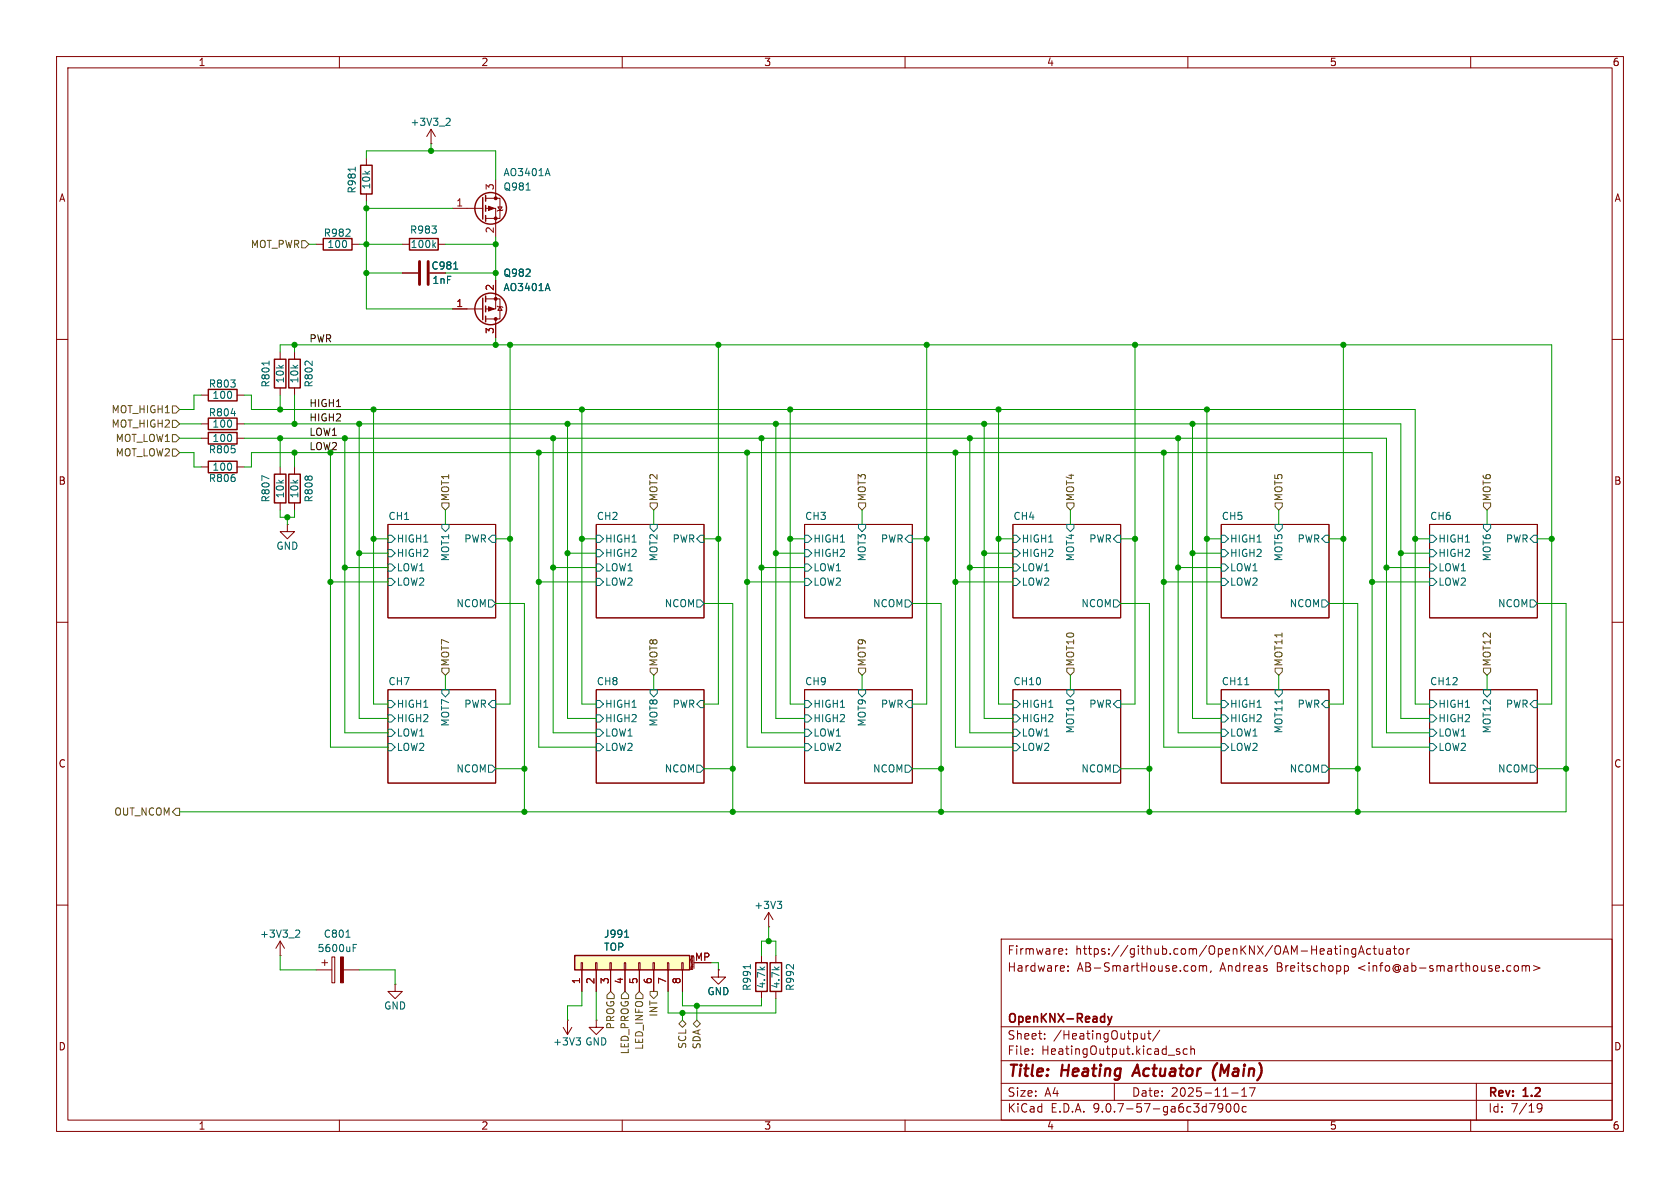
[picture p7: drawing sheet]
<svg xmlns="http://www.w3.org/2000/svg" width="297mm" height="210mm" viewBox="0 0 297 210" stroke-linecap="round" stroke-linejoin="round" font-family="sans-serif">
<g fill="none" stroke="#840000" stroke-width=".18">
<path d="M10 10h277v190h-277zM12 12h273v186h-273zM60 10v2M110 10v2M160 10v2M210 10v2M260 10v2M10 60h2M285 60h2M68.6 92.7h19v16.5h-19zM105.4 92.7h19.1v16.5h-19.1zM142.2 92.7h19.1v16.5h-19.1z"/>
<path d="M179.1 92.7h19v16.5h-19zM215.9 92.7h19v16.5h-19zM252.7 92.7h19.1v16.5h-19.1zM10 110h2M285 110h2M68.6 121.9h19v16.5h-19zM105.4 121.9h19.1v16.5h-19.1zM142.2 121.9h19.1v16.5h-19.1zM179.1 121.9h19v16.5h-19zM215.9 121.9h19v16.5h-19zM252.7 121.9h19.1v16.5h-19.1zM10 160h2"/>
<path d="M177 166h108v32h-108zM187.8 167.8l.1 .3-.7 .1M188.5 168.6v.1M188.5 167.8v.1M188.8 171.6v.1M188.8 170.8v.1M211.1 170.7l.3 .3v.4l-.3 .3M212 170.8l.5-.1 .2 .2M212 170.7v1M212.7 170.9l.2-.2 .3 .1 .1 .9M212.7 170.9v.8M214.1 171.6l-.1 .3"/>
<path d="M237.7 170.8l.4-.1 .3 .3v.4l-.2 .2h-.5M237.7 170.7v1.5M238.2 167.8l.1 .9M239.7 167.7v1.2l-.3 .3-.4-.1M239.7 167.8l-.5-.1-.2 .3v.4l.1 .2h.6M240.2 168.7l.5-1.5 .5 1.5M240.3 168.3h.7M242.3 167.8l-.4-.1-.3 .3v.4l.1 .2h.6M242.7 167.7h.6M243 167.2v1.3l.3 .2M243.8 167.7l.1 .9 .3 .1 .3-.1M244.5 167.7v1"/>
<path d="M245.2 167.8h.5l.1 .9M245.8 168.1h-.5a.29 .29 0 0 0-.2 .3 .29 .29 0 0 0 .2 .3l.5-.1M246.3 167.7h.6M246.5 167.2v1.3l.4 .2M247.4 167.8l.2-.1 .4 .1 .1 .6-.1 .2-.4 .1-.2-.1zM248.7 167.7v1M249.2 167.7l-.3 .1-.2 .2M267.8 170.8l.4-.1 .3 .3v.4l-.3 .3-.4-.1-.1-.2v-.4zM269.1 170.8l.4-.1 .2 .2M269.1 170.7v1M269.7 170.9l.3-.2 .3 .1 .1 .9M269.7 170.9v.8"/>
<path d="M271.1 170.7l1.1 .4-1.1 .5M285 160h2M60 198v2M110 198v2M160 198v2M177 194.5h108M177 191.5h108M177 187.5h108M177 181.5h108M182.5 186.3v.1M182.5 185.5v.1M184.7 183.6v.1"/>
<path d="M184.7 182.8v.1M197 191.5v3M201.7 182.7l.1 .9 .4 .1 .2-.1M202.4 182.7v1M202.9 182.7h.6M203.1 182.2v1.3l.4 .2M205 182.1l-1.3 2M208 185.7l.6 .4-.2 .3-.4-.1M208.5 185.5l-.3-.1-.2 .2M209.9 185.5l-.4-.1-.3 .3v.4l.1 .2h.6M210 198v2M210.5 185.5l.2-.1 .4 .1 .1 .9"/>
<path d="M210.5 184.9v1.5M216.2 195.7l-.3 .3h-.3l-.3-.3 .2-.5 .4-.1 .2 .1a.99 .99 0 0 1-.4 1.4h-.2M216.9 195.2l.2-.1a.81 .81 0 0 1 .6 .6 .81 .81 0 0 1-.3 .8l-.2 .1a.81 .81 0 0 1-.3-1.4zM217.7 193.2h1.2M218.3 195.2l.2-.1a.81 .81 0 0 1 .6 .6 .81 .81 0 0 1-.3 .8l-.1 .1a.81 .81 0 0 1-.4-1.4zM219.5 193.8h.9M219.5 192.7l.5-.4v1.5M220.3 195.7l-.4-.1-.3 .3v.4l.1 .2h.6M221.9 192.3l-.7 1.5M260 198v2M261 191.5v6.5M271.7 195.4l.3-.3 .5 .1a.99 .99 0 0 1-.3 1.4h-.3"/>
<path d="M271.7 195.7l.3 .3h.3l.3-.3"/>
</g>
<path d="M201.1 188.2l-.9 2M215.2 187.9a2.35 2.35 0 0 0-.4 3.1" fill="none" stroke="#840000" stroke-width=".4"/>
<path d="M195.8 179.7l.4 1M196.6 179.7l-.4 1M196.2 180.7l-.1 .3-.3 .2" fill="none" stroke="#840000" stroke-width=".3"/>
<g fill="none" stroke="#006464" stroke-width=".18">
<path d="M68.6 94.6h.6l.6 .7-.6 .6h-.6zM68.6 97.2h.6l.6 .6-.6 .6h-.6zM68.6 99.7h.6l.6 .6-.6 .7h-.6zM78.1 92.7h1.3v.6l-.7 .7-.6-.7zM87 94.6h.6v1.3h-.6l-.6-.6zM105.4 94.6h.6l.7 .7-.7 .6h-.6zM105.4 97.2h.6l.7 .6-.7 .6h-.6zM105.4 99.7h.6l.7 .6-.7 .7h-.6zM114.9 92.7h1.3v.6l-.6 .7-.7-.7zM123.8 94.6h.7v1.3h-.7l-.6-.6zM142.2 94.6h.7l.6 .7-.6 .6h-.7zM142.2 97.2h.7l.6 .6-.6 .6h-.7z"/>
<path d="M142.2 99.7h.7l.6 .6-.6 .7h-.7zM151.8 92.7h1.2v.6l-.6 .7-.6-.7zM160.7 94.6h.6v1.3h-.6l-.7-.6zM179.1 94.6h.6l.6 .7-.6 .6h-.6zM179.1 97.2h.6l.6 .6-.6 .6h-.6zM179.1 99.7h.6l.6 .6-.6 .7h-.6zM188.6 92.7h1.3v.6l-.7 .7-.6-.7zM197.5 94.6h.6v1.3h-.6l-.7-.6zM215.9 94.6h.6l.7 .7-.7 .6h-.6zM215.9 97.2h.6l.7 .6-.7 .6h-.6zM215.9 99.7h.6l.7 .6-.7 .7h-.6zM225.4 92.7h1.3v.6l-.6 .7-.7-.7z"/>
<path d="M234.3 94.6h.6v1.3h-.6l-.6-.6zM252.7 94.6h.7l.6 .7-.6 .6h-.7zM252.7 97.2h.7l.6 .6-.6 .6h-.7zM252.7 99.7h.7l.6 .6-.6 .7h-.7zM262.3 92.7h1.2v.6l-.6 .7-.6-.7zM271.1 94.6h.7v1.3h-.7l-.6-.6zM68.6 102.2h.6l.6 .7-.6 .6h-.6zM86.4 106h.6l.6 .7-.6 .6h-.6zM105.4 102.2h.6l.7 .7-.7 .6h-.6zM123.2 106h.6l.7 .7-.7 .6h-.6zM142.2 102.2h.7l.6 .7-.6 .6h-.7zM160 106h.7l.6 .7-.6 .6h-.7z"/>
<path d="M179.1 102.2h.6l.6 .7-.6 .6h-.6zM196.8 106h.7l.6 .7-.6 .6h-.7zM215.9 102.2h.6l.7 .7-.7 .6h-.6zM233.7 106h.6l.6 .7-.6 .6h-.6zM252.7 102.2h.7l.6 .7-.6 .6h-.7zM270.5 106h.6l.7 .7-.7 .6h-.6zM68.6 123.8h.6l.6 .7-.6 .6h-.6zM68.6 126.4h.6l.6 .6-.6 .6h-.6zM68.6 128.9h.6l.6 .6-.6 .7h-.6zM68.6 131.4h.6l.6 .7-.6 .6h-.6zM78.1 121.9h1.3v.7l-.7 .6-.6-.6zM86.4 135.3h.6l.6 .6-.6 .6h-.6z"/>
<path d="M87 123.8h.6v1.3h-.6l-.6-.6zM105.4 123.8h.6l.7 .7-.7 .6h-.6zM105.4 126.4h.6l.7 .6-.7 .6h-.6zM105.4 128.9h.6l.7 .6-.7 .7h-.6zM105.4 131.4h.6l.7 .7-.7 .6h-.6zM114.9 121.9h1.3v.7l-.6 .6-.7-.6zM123.2 135.3h.6l.7 .6-.7 .6h-.6zM123.8 123.8h.7v1.3h-.7l-.6-.6zM142.2 123.8h.7l.6 .7-.6 .6h-.7zM142.2 126.4h.7l.6 .6-.6 .6h-.7zM142.2 128.9h.7l.6 .6-.6 .7h-.7zM142.2 131.4h.7l.6 .7-.6 .6h-.7z"/>
<path d="M151.8 121.9h1.2v.7l-.6 .6-.6-.6zM160 135.3h.7l.6 .6-.6 .6h-.7zM160.7 123.8h.6v1.3h-.6l-.7-.6zM179.1 123.8h.6l.6 .7-.6 .6h-.6zM179.1 126.4h.6l.6 .6-.6 .6h-.6zM179.1 128.9h.6l.6 .6-.6 .7h-.6zM179.1 131.4h.6l.6 .7-.6 .6h-.6zM188.6 121.9h1.3v.7l-.7 .6-.6-.6zM196.8 135.3h.7l.6 .6-.6 .6h-.7zM197.5 123.8h.6v1.3h-.6l-.7-.6zM215.9 123.8h.6l.7 .7-.7 .6h-.6zM215.9 126.4h.6l.7 .6-.7 .6h-.6z"/>
<path d="M215.9 128.9h.6l.7 .6-.7 .7h-.6zM215.9 131.4h.6l.7 .7-.7 .6h-.6zM220.1 121h.7M225.4 121.9h1.3v.7l-.6 .6-.7-.6zM233.7 135.3h.6l.6 .6-.6 .6h-.6zM234.3 123.8h.6v1.3h-.6l-.6-.6zM252.7 123.8h.7l.6 .7-.6 .6h-.7zM252.7 126.4h.7l.6 .6-.6 .6h-.7zM252.7 128.9h.7l.6 .6-.6 .7h-.7zM252.7 131.4h.7l.6 .7-.6 .6h-.7zM262.3 121.9h1.2v.7l-.6 .6-.6-.6zM270.5 135.3h.6l.7 .6-.7 .6h-.6z"/>
<path d="M271.1 123.8h.7v1.3h-.7l-.6-.6z"/>
</g>
<path d="M101.6 168.9h20.3v2.6h-20.3z" fill="#ffffc2"/>
<g fill="none" stroke="#840000" stroke-width=".25">
<path d="M63.8 29.2h2v5.1h-2zM85.3 34.9v3.8M85.9 34.5v1.1M85.9 36.3v1M85.9 38.1v1M57.1 42.2h5.1v2h-5.1zM72.4 42.2h5.1v2h-5.1zM85.3 52.7v3.8M85.9 52.3v1M85.9 54.1v1M85.9 55.9v1M36.8 76.5h5.1v2h-5.1z"/>
<path d="M36.8 73.9h5.1v2h-5.1zM36.8 68.8h5.1v2.1h-5.1zM48.5 63.5h2v5.1h-2zM51.1 63.5h2v5.1h-2zM36.8 81.5h5.1v2.1h-5.1zM48.5 83.8h2v5.1h-2zM51.1 83.8h2v5.1h-2zM101.6 168.9h20.3v2.6h-20.3zM133.6 170.2h2v5.1h-2zM136.1 170.2h2.1v5.1h-2.1z"/>
<circle cx="86.7" cy="36.8" r="2.79"/>
<circle cx="86.7" cy="54.6" r="2.79"/>
</g>
<g fill="none" stroke="#840000" stroke-width=".18">
<path d="M64.8 27.9v1.3M64.8 34.3v1.3M76.2 25.4h.1M76.2 22.9l-.8 1.2M76.2 22.9l.8 1.2M76.2 22.9v2.5M80 36.8h5.3M85.9 35.1h2.5v3.5h-2.5M85.9 36.8h1.7v5.1M87.6 31.8v3.3M88 36.6h.8l-.4 .6zM88.9 37.1l-.1 .1h-.8l-.1 .1"/>
<path d="M55.9 43.2h1.2M62.2 43.2h1.3M71.1 48.3h2.8M71.1 43.2h1.3M77.5 43.2h1.2M80 54.6h5.3M85.9 52.8h2.5v3.6h-2.5M87.6 49.5v5.1h-1.7M87.6 56.4v3.3M87.9 54.1l.1 .1h.8l.1 .2M88.4 54.2l.4 .7h-.8zM35.6 77.5h1.2"/>
<path d="M35.6 74.9h1.2M35.6 69.9h1.2M41.9 77.5h1.3M41.9 74.9h1.3M41.9 69.9h1.3M49.5 62.2v1.3M49.5 68.6v1.3M52.1 62.2v1.3M52.1 68.6v1.3M35.6 82.6h1.2M41.9 82.6h1.3M49.5 82.6v1.2"/>
<path d="M49.5 88.9v1.3M50.8 92.7v1.3h1.3l-1.3 1.3-1.3-1.3h1.3M50.8 92.7h.1M52.1 82.6v1.2M52.1 88.9v1.3M49.5 168.9h.1M49.5 166.4v2.5M49.5 166.4l.8 1.2M49.5 166.4l-.7 1.2M55.9 171.5h2.8M56.9 170.2h1M57.4 169.7v1"/>
<path d="M58.7 169.2h.5v4.5h-.5zM60.7 171.5h2.8M69.8 174v1.3h-1.2l1.2 1.2 1.3-1.2h-1.3M69.8 174h.1M102.7 170.2h.3v1.3h-.3zM102.9 171.5v3.8M105.3 170.2h.2v1.3h-.2zM105.4 171.5v3.8M107.8 170.2h.3v1.3h-.3zM107.9 171.5v3.8M110.4 170.2h.2v1.3h-.2zM110.5 171.5v3.8"/>
<path d="M112.9 170.2h.3v1.3h-.3zM113 171.5v3.8M115.4 170.2h.3v1.3h-.3zM115.6 171.5v3.8M118 170.2h.2v1.3h-.2zM118.1 171.5v3.8M120.5 170.2h.3v1.3h-.3zM120.6 171.5v3.8M122.1 169.9h.3M122.1 169.7h.1M122.2 169h.3M122.2 169v.1"/>
<path d="M122.2 169.1l.1 .1M122.2 169h.1M122.3 169.2h.1M122.5 171.1h-.4l.3 .1-.3 .2h.4M122.7 169.2v2M122.7 170.2h3M127 171.5v1.2h1.3l-1.3 1.3-1.3-1.3h1.3M127 171.5h.1M134.6 168.9v1.3M134.6 175.3v1.2M135.9 163.8h.1M135.9 161.3l-.8 1.3"/>
<path d="M135.9 161.3l.8 1.3M135.9 161.3v2.5M137.2 168.9v1.3M137.2 175.3v1.2M99.6 181.6l.7 1.3M100.3 180.3h.1M100.3 180.3v2.6M101.1 181.6l-.8 1.3M105.4 180.3v1.3h1.3l-1.3 1.3-1.3-1.3h1.3M105.4 180.3h.1"/>
</g>
<g fill="none" stroke="#006464" stroke-width=".18">
<path d="M62.8 29.5v.8M79 20.9l.5 .1 .1 .3-.8 .9h.8M93 33.6h.7M96.8 29.8l.4 1.3M76.7 43.3l.3 .5M77 42.9l-.5 .5M80.2 47.6h.7M96.8 50.1l.4 1.3M40.9 73.1h.7M47.6 63.8v.8M47.6 84.6l-1.3-.5v.8M137.4 159.3h.8l-.4 .5"/>
<path d="M137.9 159.8l.3 .3v.3l-.3 .2M52.4 164.4l.5 .1 .1 .3-.8 .9h.8M61.2 165.7h.7M62.4 167.6h.5M62.4 166.9h.6M110.4 165.7h.7M132.7 170.5v.7M101.8 183.5h.8l-.4 .4M102.4 183.9l.2 .3v.3l-.2 .2"/>
</g>
<path d="M74.2 46.2v4.1M75.7 46.2v4.1" fill="none" stroke="#840000" stroke-width=".51"/>
<g fill="#840000" stroke="#840000" stroke-width=".18">
<path d="M60.2 169.2h.5v4.5h-.5z"/>
<path d="M86.4 36.4l1 .4-1 .4z"/>
<path d="M86.4 54.2l1 .4-1 .4z"/>
<circle cx="87.6" cy="35.1" r=".25"/>
<circle cx="87.6" cy="38.6" r=".25"/>
<circle cx="87.6" cy="56.4" r=".25"/>
<circle cx="87.6" cy="52.8" r=".25"/>
</g>
<g fill="none" stroke="#725600" stroke-width=".18">
<path d="M53.3 42.5h.7l.6 .7-.6 .6h-.7zM30.5 71.8h.6l.6 .6-.6 .6h-.6zM30.5 76.8h.6l.6 .7-.6 .6h-.6zM30.5 79.4h.6l.6 .6-.6 .6h-.6zM30.5 74.3h.6l.6 .6-.6 .7h-.6zM78.1 88.9h1.3v.6l-.7 .7-.6-.7zM114.9 88.9h1.3v.6l-.6 .7-.7-.7zM151.8 88.9h1.2v.6l-.6 .7-.6-.7zM188.6 88.9h1.3v.6l-.7 .7-.6-.7zM225.4 88.9h1.3v.6l-.6 .7-.7-.7zM262.3 88.9h1.2v.6l-.6 .7-.6-.7zM78.1 118.1h1.3v.6l-.7 .7-.6-.7z"/>
<path d="M114.9 118.1h1.3v.6l-.6 .7-.7-.7zM151.8 118.1h1.2v.6l-.6 .7-.6-.7zM188.6 118.1h1.3v.6l-.7 .7-.6-.7zM225.4 118.1h1.3v.6l-.6 .7-.7-.7zM262.3 118.1h1.2v.6l-.6 .7-.6-.7zM31.1 142.9h.6v1.2h-.6l-.6-.6zM107.9 175.3l.7 .6v.6h-1.3v-.6zM110.5 175.3l.6 .6v.6h-1.2v-.6zM113 175.3l.7 .6v.6h-1.3v-.6zM114.9 175.3h1.3v.6l-.6 .6-.7-.6zM120 181l.6-.7 .7 .7-.7 .6zM122.6 181l.6-.7 .6 .7-.6 .6z"/>
</g>
<g fill="none" stroke="#009600" stroke-width=".18">
<path d="M64.8 27.9v-1.2h22.8v5.1M64.8 35.6v19h15.2M64.8 36.8h15.2M76.2 25.4v1.3M54.6 43.2h1.3M63.5 43.2h7.6M64.8 48.3h6.3M78.7 43.2h8.9M78.7 48.3h8.9M87.6 41.9v7.6M87.6 59.7v1.3M31.7 77.5h3.9"/>
<path d="M31.7 74.9h3.9M35.6 69.9h-1.3v2.5h-2.6M43.2 69.9h1.2v2.5h205.8v52.1h2.5M43.2 77.5h201.9v52h7.6M43.2 74.9h204.4v52.1h5.1M49.5 62.2v-1.2h224.8v63.5h-2.5M49.5 69.9v2.5M49.5 77.5v5.1M52.1 61v1.2M52.1 69.9v5M61 77.5v52h7.6M63.5 74.9v52.1h5.1"/>
<path d="M66 72.4v52.1h2.6M90.2 61v63.5h-2.6M97.8 77.5v52h7.6M100.3 74.9v52.1h5.1M102.9 72.4v52.1h2.5M127 61v63.5h-2.5M134.6 77.5v52h7.6M137.2 74.9v52.1h5M139.7 72.4v52.1h2.5M163.8 61v63.5h-2.5M171.4 77.5v52h7.7M174 74.9v52.1h5.1"/>
<path d="M176.5 72.4v52.1h2.6M200.7 61v63.5h-2.6M208.3 77.5v52h7.6M210.8 74.9v52.1h5.1M213.4 72.4v52.1h2.5M237.5 61v63.5h-2.6M31.7 80h2.6v2.6h1.3M43.2 82.6h1.2v-2.6h198.2v52.1h10.1M49.5 90.2v1.2h2.6v-1.2M50.8 91.4v1.3M52.1 80v2.6M58.4 80v52.1h10.2"/>
<path d="M63.5 97.8h5.1M66 95.3h2.6M78.7 90.2v2.5M87.6 95.3h2.6M95.2 80v52.1h10.2M100.3 97.8h5.1M102.9 95.3h2.5M115.6 90.2v2.5M124.5 95.3h2.5M132.1 80v52.1h10.1M137.2 97.8h5M139.7 95.3h2.5"/>
<path d="M152.4 90.2v2.5M161.3 95.3h2.5M168.9 80v52.1h10.2M174 97.8h5.1M176.5 95.3h2.6M189.2 90.2v2.5M198.1 95.3h2.6M205.7 80v52.1h10.2M210.8 97.8h5.1M213.4 95.3h2.5M226.1 90.2v2.5M234.9 95.3h2.6"/>
<path d="M247.6 97.8h5.1M250.2 95.3h2.5M262.9 90.2v2.5M271.8 95.3h2.5M58.4 102.9h10.2M61 100.3h7.6M78.7 119.4v2.5M87.6 106.7h5.1v36.8M95.2 102.9h10.2M97.8 100.3h7.6M115.6 119.4v2.5M124.5 106.7h5v36.8"/>
<path d="M132.1 102.9h10.1M134.6 100.3h7.6M152.4 119.4v2.5M161.3 106.7h5.1v36.8M168.9 102.9h10.2M171.4 100.3h7.7M189.2 119.4v2.5M198.1 106.7h5.1v36.8M205.7 102.9h10.2M208.3 100.3h7.6M226.1 119.4v2.5M234.9 106.7h5.1v36.8"/>
<path d="M242.6 102.9h10.1M245.1 100.3h7.6M262.9 119.4v2.5M271.8 106.7h5.1v36.8h-245.2M87.6 135.9h5.1M124.5 135.9h5M161.3 135.9h5.1M198.1 135.9h5.1M234.9 135.9h5.1M271.8 135.9h5.1M49.5 168.9v2.6h6.4M63.5 171.5h6.3v2.5"/>
<path d="M102.9 175.3v2.5h-2.6v2.5M105.4 175.3v5M118.1 175.3v3.8h19.1v-2.6M120.6 175.3v2.5h14v-1.3M120.6 179.1v1.2M123.2 177.8v2.5M125.7 170.2h1.3v1.3M134.6 168.9v-2.5h2.6v2.5M135.9 163.8v2.6"/>
</g>
<g fill="#009600" stroke="#009600" stroke-width=".18">
<circle cx="135.9" cy="166.4" r=".46"/>
<circle cx="123.2" cy="177.8" r=".46"/>
<circle cx="120.6" cy="179.1" r=".46"/>
<circle cx="52.1" cy="74.9" r=".46"/>
<circle cx="49.5" cy="72.4" r=".46"/>
<circle cx="58.4" cy="80" r=".46"/>
<circle cx="52.1" cy="80" r=".46"/>
<circle cx="64.8" cy="48.3" r=".46"/>
<circle cx="64.8" cy="43.2" r=".46"/>
<circle cx="76.2" cy="26.7" r=".46"/>
<circle cx="87.6" cy="43.2" r=".46"/>
<circle cx="90.2" cy="61" r=".46"/>
<circle cx="87.6" cy="48.3" r=".46"/>
<circle cx="87.6" cy="61" r=".46"/>
<circle cx="52.1" cy="61" r=".46"/>
<circle cx="64.8" cy="36.8" r=".46"/>
<circle cx="50.8" cy="91.4" r=".46"/>
<circle cx="63.5" cy="97.8" r=".46"/>
<circle cx="66" cy="95.3" r=".46"/>
<circle cx="61" cy="100.3" r=".46"/>
<circle cx="90.2" cy="95.3" r=".46"/>
<circle cx="97.8" cy="100.3" r=".46"/>
<circle cx="58.4" cy="102.9" r=".46"/>
<circle cx="92.7" cy="143.5" r=".46"/>
<circle cx="92.7" cy="135.9" r=".46"/>
<circle cx="66" cy="72.4" r=".46"/>
<circle cx="63.5" cy="74.9" r=".46"/>
<circle cx="61" cy="77.5" r=".46"/>
<circle cx="95.2" cy="80" r=".46"/>
<circle cx="100.3" cy="97.8" r=".46"/>
<circle cx="97.8" cy="77.5" r=".46"/>
<circle cx="100.3" cy="74.9" r=".46"/>
<circle cx="102.9" cy="72.4" r=".46"/>
<circle cx="127" cy="95.3" r=".46"/>
<circle cx="95.2" cy="102.9" r=".46"/>
<circle cx="102.9" cy="95.3" r=".46"/>
<circle cx="127" cy="61" r=".46"/>
<circle cx="49.5" cy="77.5" r=".46"/>
<circle cx="240" cy="143.5" r=".46"/>
<circle cx="240" cy="135.9" r=".46"/>
<circle cx="203.2" cy="135.9" r=".46"/>
<circle cx="203.2" cy="143.5" r=".46"/>
<circle cx="245.1" cy="100.3" r=".46"/>
<circle cx="242.6" cy="102.9" r=".46"/>
<circle cx="250.2" cy="95.3" r=".46"/>
<circle cx="237.5" cy="95.3" r=".46"/>
<circle cx="247.6" cy="97.8" r=".46"/>
<circle cx="237.5" cy="61" r=".46"/>
<circle cx="137.2" cy="97.8" r=".46"/>
<circle cx="139.7" cy="95.3" r=".46"/>
<circle cx="137.2" cy="74.9" r=".46"/>
<circle cx="132.1" cy="80" r=".46"/>
<circle cx="134.6" cy="77.5" r=".46"/>
<circle cx="139.7" cy="72.4" r=".46"/>
<circle cx="163.8" cy="61" r=".46"/>
<circle cx="168.9" cy="102.9" r=".46"/>
<circle cx="174" cy="97.8" r=".46"/>
<circle cx="171.4" cy="100.3" r=".46"/>
<circle cx="163.8" cy="95.3" r=".46"/>
<circle cx="274.3" cy="95.3" r=".46"/>
<circle cx="276.9" cy="135.9" r=".46"/>
<circle cx="166.4" cy="135.9" r=".46"/>
<circle cx="166.4" cy="143.5" r=".46"/>
<circle cx="129.5" cy="135.9" r=".46"/>
<circle cx="129.5" cy="143.5" r=".46"/>
<circle cx="132.1" cy="102.9" r=".46"/>
<circle cx="134.6" cy="100.3" r=".46"/>
<circle cx="174" cy="74.9" r=".46"/>
<circle cx="176.5" cy="72.4" r=".46"/>
<circle cx="200.7" cy="61" r=".46"/>
<circle cx="168.9" cy="80" r=".46"/>
<circle cx="171.4" cy="77.5" r=".46"/>
<circle cx="213.4" cy="95.3" r=".46"/>
<circle cx="208.3" cy="100.3" r=".46"/>
<circle cx="210.8" cy="97.8" r=".46"/>
<circle cx="205.7" cy="102.9" r=".46"/>
<circle cx="210.8" cy="74.9" r=".46"/>
<circle cx="213.4" cy="72.4" r=".46"/>
<circle cx="208.3" cy="77.5" r=".46"/>
<circle cx="205.7" cy="80" r=".46"/>
<circle cx="200.7" cy="95.3" r=".46"/>
<circle cx="176.5" cy="95.3" r=".46"/>
</g>
<g font-size="2.8" fill="#840000">
<text x="178" y="190.9">Title:</text>
<text x="187.7" y="190.9">Heating</text>
<text x="201.3" y="190.9">Actuator</text>
<text x="216" y="190.9">(Main)</text>
</g>
<g font-size="2.1" fill="#840000">
<text x="178" y="172">Hardware:</text>
<text x="178" y="169">Firmware:</text>
<text x="190.1" y="169">https://github.com/OpenKNX/OAM-HeatingActuator</text>
<text x="190.4" y="172">AB-SmartHouse.com,</text>
<text x="215.7" y="172">Andreas</text>
<text x="225.8" y="172">Breitschopp</text>
<text x="240.3" y="172">&lt;info@ab-smarthouse.com&gt;</text>
<text x="178" y="184">Sheet:</text>
<text x="178" y="181.2">OpenKNX-Ready</text>
<text x="186.2" y="184">/HeatingOutput/</text>
<text x="178" y="186.7">File:</text>
<text x="184.1" y="186.7">HeatingOutput.kicad_sch</text>
<text x="178" y="196.9">KiCad</text>
<text x="178" y="194.1">Size:</text>
<text x="184.7" y="194.1">A4</text>
<text x="185.7" y="196.9">E.D.A.</text>
<text x="193.3" y="196.9">9.0.7-57-ga6c3d7900c</text>
<text x="200" y="194.1">Date:</text>
<text x="207" y="194.1">2025-11-17</text>
<text x="263" y="194.3">Rev:</text>
<text x="263" y="196.9">Id:</text>
<text x="267.1" y="196.9">7/19</text>
<text x="269.4" y="194.3">1.2</text>
</g>
<g font-size="1.8" fill="#840000">
<text x="35" y="11.9">1</text>
<text x="85" y="11.9">2</text>
<text x="135" y="11.9">3</text>
<text x="185" y="11.9">4</text>
<text x="235" y="11.9">5</text>
<text x="285" y="11.9">6</text>
<text x="10.3" y="35.9">A</text>
<text x="285.3" y="35.9">A</text>
<text x="76.2" y="47.9">C981</text>
<text x="10.3" y="85.9">B</text>
<text x="285.3" y="85.9">B</text>
<text x="10.3" y="135.9">C</text>
<text x="285.3" y="135.9">C</text>
<text x="10.3" y="185.9">D</text>
<text x="285.3" y="185.9">D</text>
<text x="35" y="199.9">1</text>
<text x="85" y="199.9">2</text>
<text x="135" y="199.9">3</text>
<text x="185" y="199.9">4</text>
<text x="235" y="199.9">5</text>
<text x="285" y="199.9">6</text>
</g>
<g font-size="1.8" fill="#006464">
<text x="72.5" y="22.5">+3V3_2</text>
<text x="63.1" y="34.3" transform="rotate(-90 63.1 34.3)">R981</text>
<text x="65.6" y="33.6" transform="rotate(-90 65.6 33.6)">10k</text>
<text x="88.9" y="31.3">AO3401A</text>
<text x="88.9" y="33.9">Q981</text>
<text x="72.4" y="41.5">R983</text>
<text x="57.1" y="42">R982</text>
<text x="57.8" y="44">100</text>
<text x="72.5" y="44">100k</text>
<text x="76.3" y="50.4">1nF</text>
<text x="88.9" y="51.7">AO3401A</text>
<text x="88.9" y="49.1">Q982</text>
<text x="36.8" y="68.7">R803</text>
<text x="37.5" y="70.7">100</text>
<text x="47.9" y="68.6" transform="rotate(-90 47.9 68.6)">R801</text>
<text x="50.4" y="67.9" transform="rotate(-90 50.4 67.9)">10k</text>
<text x="52.9" y="67.9" transform="rotate(-90 52.9 67.9)">10k</text>
<text x="55.5" y="68.6" transform="rotate(-90 55.5 68.6)">R802</text>
<text x="36.8" y="73.8">R804</text>
<text x="37.5" y="75.8">100</text>
<text x="36.8" y="80.3">R805</text>
<text x="37.5" y="83.4">100</text>
<text x="37.5" y="78.3">100</text>
<text x="36.8" y="85.4">R806</text>
<text x="47.9" y="88.9" transform="rotate(-90 47.9 88.9)">R807</text>
<text x="50.4" y="88.2" transform="rotate(-90 50.4 88.2)">10k</text>
<text x="52.9" y="88.2" transform="rotate(-90 52.9 88.2)">10k</text>
<text x="55.5" y="88.9" transform="rotate(-90 55.5 88.9)">R808</text>
<text x="68.6" y="92">CH1</text>
<text x="105.4" y="92">CH2</text>
<text x="142.2" y="92">CH3</text>
<text x="179.1" y="92">CH4</text>
<text x="215.9" y="92">CH5</text>
<text x="252.7" y="92">CH6</text>
<text x="48.8" y="97.4">GND</text>
<text x="70" y="96.1">HIGH1</text>
<text x="70" y="98.7">HIGH2</text>
<text x="70" y="101.2">LOW1</text>
<text x="79.6" y="99.3" transform="rotate(-90 79.6 99.3)">MOT1</text>
<text x="82" y="96.1">PWR</text>
<text x="106.9" y="96.1">HIGH1</text>
<text x="106.9" y="98.7">HIGH2</text>
<text x="106.9" y="101.2">LOW1</text>
<text x="116.4" y="99.3" transform="rotate(-90 116.4 99.3)">MOT2</text>
<text x="118.8" y="96.1">PWR</text>
<text x="143.7" y="96.1">HIGH1</text>
<text x="143.7" y="98.7">HIGH2</text>
<text x="143.7" y="101.2">LOW1</text>
<text x="153.3" y="99.3" transform="rotate(-90 153.3 99.3)">MOT3</text>
<text x="155.6" y="96.1">PWR</text>
<text x="180.5" y="96.1">HIGH1</text>
<text x="180.5" y="98.7">HIGH2</text>
<text x="180.5" y="101.2">LOW1</text>
<text x="190.1" y="99.3" transform="rotate(-90 190.1 99.3)">MOT4</text>
<text x="192.5" y="96.1">PWR</text>
<text x="217.4" y="96.1">HIGH1</text>
<text x="217.4" y="98.7">HIGH2</text>
<text x="217.4" y="101.2">LOW1</text>
<text x="226.9" y="99.3" transform="rotate(-90 226.9 99.3)">MOT5</text>
<text x="229.3" y="96.1">PWR</text>
<text x="254.2" y="96.1">HIGH1</text>
<text x="254.2" y="98.7">HIGH2</text>
<text x="254.2" y="101.2">LOW1</text>
<text x="263.8" y="99.3" transform="rotate(-90 263.8 99.3)">MOT6</text>
<text x="266.1" y="96.1">PWR</text>
<text x="70" y="103.7">LOW2</text>
<text x="80.6" y="107.5">NCOM</text>
<text x="106.9" y="103.7">LOW2</text>
<text x="117.4" y="107.5">NCOM</text>
<text x="143.7" y="103.7">LOW2</text>
<text x="154.2" y="107.5">NCOM</text>
<text x="180.5" y="103.7">LOW2</text>
<text x="191.1" y="107.5">NCOM</text>
<text x="217.4" y="103.7">LOW2</text>
<text x="227.9" y="107.5">NCOM</text>
<text x="254.2" y="103.7">LOW2</text>
<text x="264.7" y="107.5">NCOM</text>
<text x="68.6" y="121.2">CH7</text>
<text x="70" y="125.3">HIGH1</text>
<text x="82" y="125.3">PWR</text>
<text x="105.4" y="121.2">CH8</text>
<text x="106.9" y="125.3">HIGH1</text>
<text x="118.8" y="125.3">PWR</text>
<text x="142.2" y="121.2">CH9</text>
<text x="143.7" y="125.3">HIGH1</text>
<text x="155.6" y="125.3">PWR</text>
<text x="179.1" y="121.2">CH10</text>
<text x="180.5" y="125.3">HIGH1</text>
<text x="192.5" y="125.3">PWR</text>
<text x="215.9" y="121.2">CH11</text>
<text x="217.4" y="125.3">HIGH1</text>
<text x="229.3" y="125.3">PWR</text>
<text x="252.7" y="121.2">CH12</text>
<text x="254.2" y="125.3">HIGH1</text>
<text x="266.1" y="125.3">PWR</text>
<text x="70" y="127.9">HIGH2</text>
<text x="70" y="130.4">LOW1</text>
<text x="79.6" y="128.5" transform="rotate(-90 79.6 128.5)">MOT7</text>
<text x="106.9" y="127.9">HIGH2</text>
<text x="106.9" y="130.4">LOW1</text>
<text x="116.4" y="128.5" transform="rotate(-90 116.4 128.5)">MOT8</text>
<text x="143.7" y="127.9">HIGH2</text>
<text x="143.7" y="130.4">LOW1</text>
<text x="153.3" y="128.5" transform="rotate(-90 153.3 128.5)">MOT9</text>
<text x="180.5" y="127.9">HIGH2</text>
<text x="180.5" y="130.4">LOW1</text>
<text x="190.1" y="129.8" transform="rotate(-90 190.1 129.8)">MOT10</text>
<text x="217.4" y="127.9">HIGH2</text>
<text x="217.4" y="130.4">LOW1</text>
<text x="226.9" y="129.8" transform="rotate(-90 226.9 129.8)">MOT11</text>
<text x="254.2" y="127.9">HIGH2</text>
<text x="254.2" y="130.4">LOW1</text>
<text x="263.8" y="129.8" transform="rotate(-90 263.8 129.8)">MOT12</text>
<text x="70" y="132.9">LOW2</text>
<text x="80.6" y="136.8">NCOM</text>
<text x="106.9" y="132.9">LOW2</text>
<text x="117.4" y="136.8">NCOM</text>
<text x="143.7" y="132.9">LOW2</text>
<text x="154.2" y="136.8">NCOM</text>
<text x="180.5" y="132.9">LOW2</text>
<text x="191.1" y="136.8">NCOM</text>
<text x="217.4" y="132.9">LOW2</text>
<text x="227.9" y="136.8">NCOM</text>
<text x="254.2" y="132.9">LOW2</text>
<text x="264.7" y="136.8">NCOM</text>
<text x="133.2" y="160.9">+3V3</text>
<text x="45.9" y="166">+3V3_2</text>
<text x="57.1" y="166">C801</text>
<text x="106.7" y="166">J991</text>
<text x="56.1" y="168.5">5600uF</text>
<text x="106.7" y="168.3">TOP</text>
<text x="67.8" y="178.7">GND</text>
<text x="125" y="176.1">GND</text>
<text x="132.9" y="175.3" transform="rotate(-90 132.9 175.3)">R991</text>
<text x="135.5" y="174.8" transform="rotate(-90 135.5 174.8)">4.7k</text>
<text x="138" y="174.8" transform="rotate(-90 138 174.8)">4.7k</text>
<text x="140.6" y="175.3" transform="rotate(-90 140.6 175.3)">R992</text>
<text x="97.7" y="185">+3V3</text>
<text x="103.4" y="185">GND</text>
</g>
<g font-size="1.8" fill="#a90000">
<text x="87.4" y="33.7" transform="rotate(-90 87.4 33.7)">3</text>
<text x="80.6" y="36.6">1</text>
<text x="87.4" y="41.3" transform="rotate(-90 87.4 41.3)">2</text>
<text x="87.4" y="51.5" transform="rotate(-90 87.4 51.5)">2</text>
<text x="80.6" y="54.4">1</text>
<text x="87.4" y="59.1" transform="rotate(-90 87.4 59.1)">3</text>
<text x="122.7" y="169.9">MP</text>
<text x="102.6" y="174.1" transform="rotate(-90 102.6 174.1)">1</text>
<text x="105.2" y="174.1" transform="rotate(-90 105.2 174.1)">2</text>
<text x="107.7" y="174.1" transform="rotate(-90 107.7 174.1)">3</text>
<text x="110.2" y="174.1" transform="rotate(-90 110.2 174.1)">4</text>
<text x="112.8" y="174.1" transform="rotate(-90 112.8 174.1)">5</text>
<text x="115.3" y="174.1" transform="rotate(-90 115.3 174.1)">6</text>
<text x="117.9" y="174.1" transform="rotate(-90 117.9 174.1)">7</text>
<text x="120.4" y="174.1" transform="rotate(-90 120.4 174.1)">8</text>
</g>
<g font-size="1.8" fill="#725600">
<text x="44.2" y="44">MOT_PWR</text>
<text x="19.6" y="73.3">MOT_HIGH1</text>
<text x="19.6" y="75.8">MOT_HIGH2</text>
<text x="20.3" y="78.3">MOT_LOW1</text>
<text x="20.3" y="80.9">MOT_LOW2</text>
<text x="79.6" y="88.7" transform="rotate(-90 79.6 88.7)">MOT1</text>
<text x="116.4" y="88.7" transform="rotate(-90 116.4 88.7)">MOT2</text>
<text x="153.3" y="88.7" transform="rotate(-90 153.3 88.7)">MOT3</text>
<text x="190.1" y="88.7" transform="rotate(-90 190.1 88.7)">MOT4</text>
<text x="226.9" y="88.7" transform="rotate(-90 226.9 88.7)">MOT5</text>
<text x="263.8" y="88.7" transform="rotate(-90 263.8 88.7)">MOT6</text>
<text x="79.6" y="117.9" transform="rotate(-90 79.6 117.9)">MOT7</text>
<text x="116.4" y="117.9" transform="rotate(-90 116.4 117.9)">MOT8</text>
<text x="153.3" y="117.9" transform="rotate(-90 153.3 117.9)">MOT9</text>
<text x="190.1" y="117.9" transform="rotate(-90 190.1 117.9)">MOT10</text>
<text x="226.9" y="117.9" transform="rotate(-90 226.9 117.9)">MOT11</text>
<text x="263.8" y="117.9" transform="rotate(-90 263.8 117.9)">MOT12</text>
<text x="20.1" y="144.4">OUT_NCOM</text>
<text x="116.4" y="179.8" transform="rotate(-90 116.4 179.8)">INT</text>
<text x="108.8" y="182.1" transform="rotate(-90 108.8 182.1)">PROG</text>
<text x="113.9" y="185.7" transform="rotate(-90 113.9 185.7)">LED_INFO</text>
<text x="121.5" y="185.5" transform="rotate(-90 121.5 185.5)">SCL</text>
<text x="124.1" y="185.6" transform="rotate(-90 124.1 185.6)">SDA</text>
<text x="111.4" y="186.5" transform="rotate(-90 111.4 186.5)">LED_PROG</text>
</g>
<g font-size="1.8" fill="#0f0f0f">
<text x="54.6" y="60.6">PWR</text>
<text x="54.6" y="74.6">HIGH2</text>
<text x="54.6" y="72">HIGH1</text>
<text x="54.6" y="77.1">LOW1</text>
<text x="54.6" y="79.7">LOW2</text>
</g>
<text font-size=".5" fill="#840000" x="122.7" y="171.6" transform="rotate(-90 122.7 171.6)">Mounting</text>
</svg>
